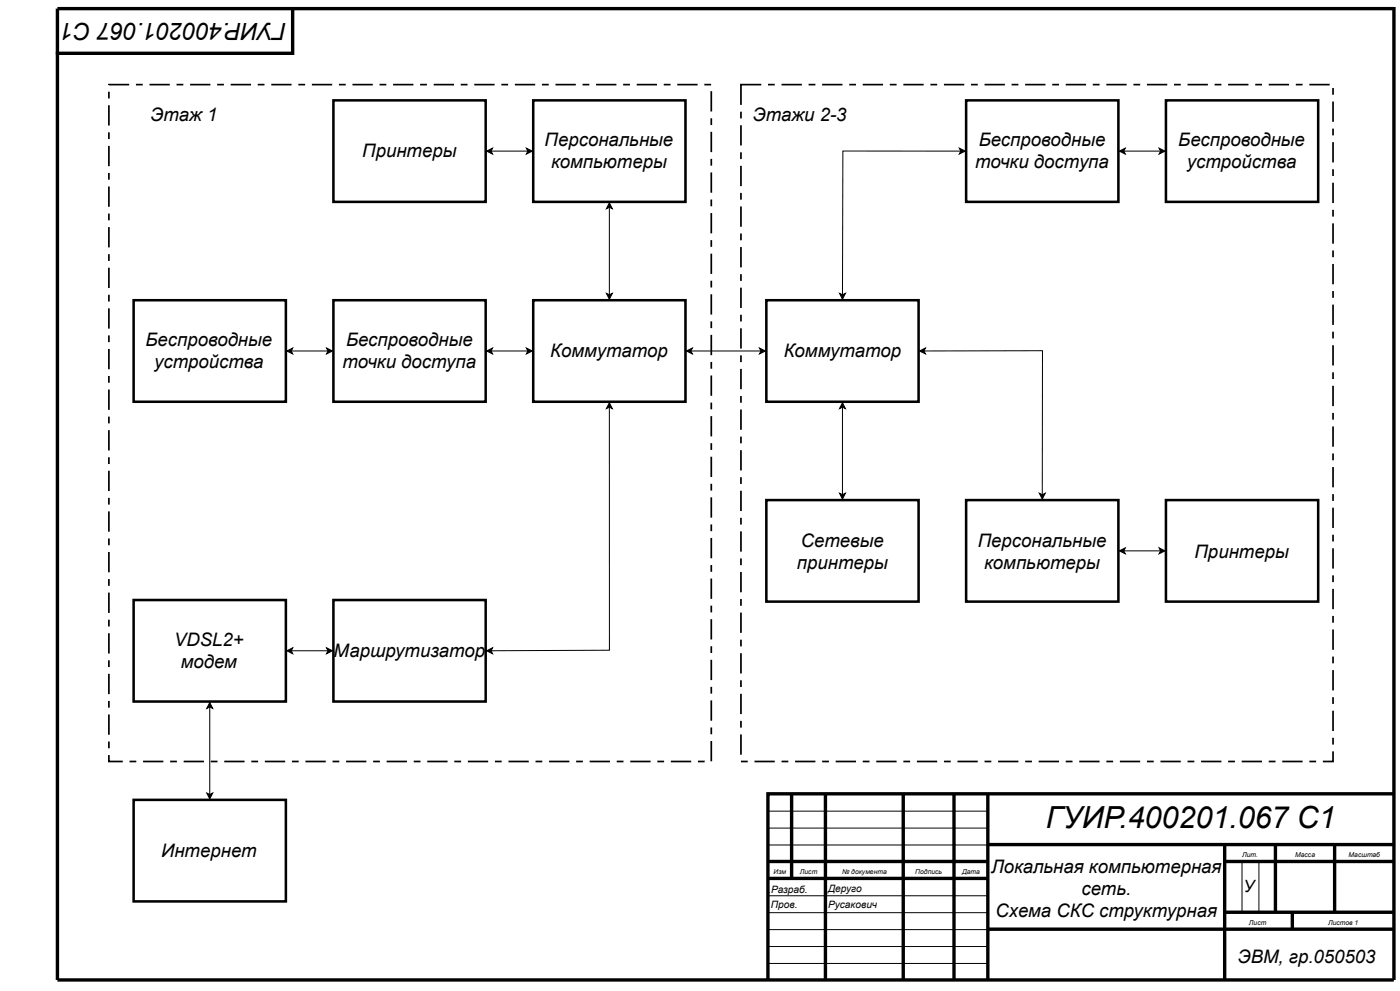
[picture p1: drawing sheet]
<svg xmlns="http://www.w3.org/2000/svg" width="420mm" height="297mm" viewBox="0 0 420 297" stroke-linecap="round" stroke-linejoin="round" font-family="sans-serif">
<g fill="#000">
<path d="M146.1 45.3l1.7-.8-.4 .8 .4 .9zM158 44.5l1.8 .8-1.8 .9 .4-.9zM287.9 44.5l1.8 .8-1.8 .9 .5-.9zM336 45.3l1.7-.8-.4 .8 .4 .9zM347.9 44.5l1.8 .8-1.8 .9 .4-.9zM182.9 60.9l.9 1.7-.9-.4-.9 .4zM182 88l.9 .5 .9-.5-.9 1.8zM252 88l.9 .5 .9-.5-.9 1.8zM86.1 105.3l1.8-.9-.5 .9 .5 .9zM98 104.4l1.8 .9-1.8 .9 .5-.9zM146.1 105.3l1.7-.9-.4 .9 .4 .9zM158 104.4l1.8 .9-1.8 .9 .4-.9z"/>
<path d="M206 105.3l1.8-.9-.4 .9 .4 .9zM227.9 104.4l1.8 .9-1.8 .9 .5-.9zM276 105.3l1.8-.9-.5 .9 .5 .9zM182.9 120.8l.9 1.8-.9-.4-.9 .4zM252.9 120.8l.8 1.8-.8-.4-.9 .4zM252 148l.9 .4 .8-.4-.8 1.8zM311.9 148l.9 .4 .9-.4-.9 1.8zM336 165.3l1.7-.9-.4 .9 .4 .9zM347.9 164.4l1.8 .9-1.8 .9 .4-.9zM86.1 195.3l1.8-.9-.5 .9 .5 .9zM98 194.4l1.8 .9-1.8 .9 .5-.9zM146.1 195.3l1.7-.9-.4 .9 .4 .8z"/>
<path d="M63 210.8l.8 1.8-.8-.5-.9 .5zM62.1 237.9l.9 .5 .8-.5-.8 1.8z"/>
<path d="M40.8 25.1h2v.5h-2zM44.9 25.1h6.1v.5h-6.1zM53 25.1h2v.5h-2zM57.1 25.1h6v.5h-6zM65.2 25.1h2v.5h-2zM69.2 25.1h6.1v.5h-6.1zM77.4 25.1h2v.5h-2zM81.4 25.1h6.1v.5h-6.1zM89.6 25.1h2v.5h-2zM93.6 25.1h6.1v.5h-6.1zM101.7 25.1h2.1v.5h-2.1zM105.8 25.1h6.1v.5h-6.1zM113.9 25.1h2.1v.5h-2.1zM118 25.1h6.1v.5h-6.1zM126.1 25.1h2v.5h-2zM130.2 25.1h6.1v.5h-6.1zM138.3 25.1h2v.5h-2zM142.4 25.1h6v.5h-6zM150.5 25.1h2v.5h-2zM154.5 25.1h6.1v.5h-6.1zM162.7 25.1h2v.5h-2zM166.7 25.1h6.1v.5h-6.1zM174.9 25.1h2v.5h-2zM178.9 25.1h6.1v.5h-6.1zM187 25.1h2.1v.5h-2.1zM191.1 25.1h6.1v.5h-6.1zM199.2 25.1h2.1v.5h-2.1zM203.3 25.1h6.1v.5h-6.1zM211.4 25.1h2v.5h-2zM213.2 27.4h.5v6.1h-.5zM213.2 35.5h.5v2h-.5zM213.2 39.6h.5v6h-.5zM213.2 47.7h.5v2h-.5zM213.2 51.7h.5v6.1h-.5zM213.2 59.9h.5v2h-.5zM213.2 63.9h.5v6.1h-.5zM213.2 72h.5v2.1h-.5zM213.2 76.1h.5v6.1h-.5zM213.2 84.2h.5v2.1h-.5zM213.2 88.3h.5v6.1h-.5zM213.2 96.4h.5v2.1h-.5zM213.2 100.5h.5v6.1h-.5zM213.2 108.6h.5v2h-.5zM213.2 112.7h.5v6.1h-.5zM213.2 120.8h.5v2h-.5zM213.2 124.9h.5v6h-.5zM213.2 133h.5v2h-.5zM213.2 137h.5v6.1h-.5zM213.2 145.2h.5v2h-.5zM213.2 149.2h.5v6.1h-.5zM213.2 157.3h.5v2.1h-.5zM213.2 161.4h.5v6.1h-.5zM213.2 169.5h.5v2.1h-.5zM213.2 173.6h.5v6.1h-.5zM213.2 181.7h.5v2.1h-.5zM213.2 185.8h.5v6.1h-.5zM213.2 193.9h.5v2h-.5zM213.2 198h.5v6.1h-.5zM213.2 206.1h.5v2h-.5zM213.2 210.2h.5v6h-.5zM213.2 218.3h.5v2h-.5zM213.2 222.3h.5v6.1h-.5zM209.5 228.2h2v.5h-2zM201.4 228.2h6v.5h-6zM197.3 228.2h2v.5h-2zM189.2 228.2h6.1v.5h-6.1zM185.1 228.2h2v.5h-2zM177 228.2h6.1v.5h-6.1zM172.9 228.2h2.1v.5h-2.1zM164.8 228.2h6.1v.5h-6.1zM160.7 228.2h2.1v.5h-2.1zM152.6 228.2h6.1v.5h-6.1zM148.6 228.2h2v.5h-2zM140.4 228.2h6.1v.5h-6.1zM136.4 228.2h2v.5h-2zM128.2 228.2h6.1v.5h-6.1zM124.2 228.2h2v.5h-2zM116.1 228.2h6v.5h-6zM112 228.2h2v.5h-2zM103.9 228.2h6.1v.5h-6.1zM99.8 228.2h2v.5h-2zM91.7 228.2h6.1v.5h-6.1zM87.6 228.2h2.1v.5h-2.1zM79.5 228.2h6.1v.5h-6.1zM75.4 228.2h2.1v.5h-2.1zM67.3 228.2h6.1v.5h-6.1zM63.2 228.2h2.1v.5h-2.1zM55.1 228.2h6.1v.5h-6.1zM51.1 228.2h2v.5h-2zM42.9 228.2h6.1v.5h-6.1zM38.9 228.2h2v.5h-2zM32.4 226.6h.5v1.9h-.2v-.3h4.1v.5h-4.4zM32.4 222.5h.5v2h-.5zM32.4 214.4h.5v6.1h-.5zM32.4 210.3h.5v2h-.5zM32.4 202.2h.5v6.1h-.5zM32.4 198.1h.5v2.1h-.5zM32.4 190h.5v6.1h-.5zM32.4 185.9h.5v2.1h-.5zM32.4 177.8h.5v6.1h-.5zM32.4 173.8h.5v2h-.5zM32.4 165.6h.5v6.1h-.5zM32.4 161.6h.5v2h-.5zM32.4 153.4h.5v6.1h-.5zM32.4 149.4h.5v2h-.5zM32.4 141.3h.5v6h-.5zM32.4 137.2h.5v2h-.5zM32.4 129.1h.5v6.1h-.5zM32.4 125h.5v2h-.5zM32.4 116.9h.5v6.1h-.5zM32.4 112.8h.5v2.1h-.5zM32.4 104.7h.5v6.1h-.5zM32.4 100.6h.5v2.1h-.5zM32.4 92.5h.5v6.1h-.5zM32.4 88.4h.5v2.1h-.5zM32.4 80.3h.5v6.1h-.5zM32.4 76.3h.5v2h-.5zM32.4 68.1h.5v6.1h-.5zM32.4 64.1h.5v2h-.5zM32.4 56h.5v6h-.5zM32.4 51.9h.5v2h-.5zM32.4 43.8h.5v6.1h-.5zM32.4 39.7h.5v2h-.5zM32.4 31.6h.5v6.1h-.5zM32.4 27.5h.5v2.1h-.5zM32.4 25.1h6.4v.5h-6.1v-.2h.2l-.5 .1z"/>
<path d="M230.5 25.1h2v.5h-2zM234.6 25.1h6.1v.5h-6.1zM242.7 25.1h2v.5h-2zM246.8 25.1h6.1v.5h-6.1zM254.9 25.1h2v.5h-2zM258.9 25.1h6.1v.5h-6.1zM267.1 25.1h2v.5h-2zM271.1 25.1h6.1v.5h-6.1zM279.3 25.1h2v.5h-2zM283.3 25.1h6.1v.5h-6.1zM291.4 25.1h2.1v.5h-2.1zM295.5 25.1h6.1v.5h-6.1zM303.6 25.1h2.1v.5h-2.1zM307.7 25.1h6.1v.5h-6.1zM315.8 25.1h2v.5h-2zM319.9 25.1h6.1v.5h-6.1zM328 25.1h2v.5h-2zM332.1 25.1h6.1v.5h-6.1zM340.2 25.1h2v.5h-2zM344.3 25.1h6v.5h-6zM352.4 25.1h2v.5h-2zM356.4 25.1h6.1v.5h-6.1zM364.6 25.1h2v.5h-2zM368.6 25.1h6.1v.5h-6.1zM376.7 25.1h2.1v.5h-2.1zM380.8 25.1h6.1v.5h-6.1zM388.9 25.1h2.1v.5h-2.1zM393 25.1h6.1v.5h-6.1zM399.8 26.4h.6v2h-.6zM399.8 30.5h.6v6.1h-.6zM399.8 38.6h.6v2h-.6zM399.8 42.7h.6v6h-.6zM399.8 50.8h.6v2h-.6zM399.8 54.8h.6v6.1h-.6zM399.8 63h.6v2h-.6zM399.8 67h.6v6.1h-.6zM399.8 75.1h.6v2.1h-.6zM399.8 79.2h.6v6.1h-.6zM399.8 87.3h.6v2.1h-.6zM399.8 91.4h.6v6.1h-.6zM399.8 99.5h.6v2h-.6zM399.8 103.6h.6v6.1h-.6zM399.8 111.7h.6v2h-.6zM399.8 115.8h.6v6.1h-.6zM399.8 123.9h.6v2h-.6zM399.8 128h.6v6h-.6zM399.8 136.1h.6v2h-.6zM399.8 140.1h.6v6.1h-.6zM399.8 148.3h.6v2h-.6zM399.8 152.3h.6v6.1h-.6zM399.8 160.4h.6v2.1h-.6zM399.8 164.5h.6v6.1h-.6zM399.8 172.6h.6v2.1h-.6zM399.8 176.7h.6v6.1h-.6zM399.8 184.8h.6v2h-.6zM399.8 188.9h.6v6.1h-.6zM399.8 197h.6v2h-.6zM399.8 201.1h.6v6.1h-.6zM399.8 209.2h.6v2h-.6zM399.8 213.3h.6v6h-.6zM399.8 221.4h.6v2h-.6zM397.1 228.2h3v.3h-.3v-3.1h.6v3.3h-3.3zM393 228.2h2v.5h-2zM384.9 228.2h6.1v.5h-6.1zM380.8 228.2h2v.5h-2zM372.7 228.2h6.1v.5h-6.1zM368.6 228.2h2.1v.5h-2.1zM360.5 228.2h6.1v.5h-6.1zM356.4 228.2h2.1v.5h-2.1zM348.3 228.2h6.1v.5h-6.1zM344.3 228.2h2v.5h-2zM336.1 228.2h6.1v.5h-6.1zM332.1 228.2h2v.5h-2zM323.9 228.2h6.1v.5h-6.1zM319.9 228.2h2v.5h-2zM311.8 228.2h6v.5h-6zM307.7 228.2h2v.5h-2zM299.6 228.2h6.1v.5h-6.1zM295.5 228.2h2v.5h-2zM287.4 228.2h6.1v.5h-6.1zM283.3 228.2h2.1v.5h-2.1zM275.2 228.2h6.1v.5h-6.1zM271.1 228.2h2.1v.5h-2.1zM263 228.2h6.1v.5h-6.1zM258.9 228.2h2.1v.5h-2.1zM250.8 228.2h6.1v.5h-6.1zM246.8 228.2h2v.5h-2zM238.6 228.2h6.1v.5h-6.1zM234.6 228.2h2v.5h-2zM226.5 228.2h6v.5h-6zM222.4 228.2h2v.5h-2zM222.1 220.4h.5v6.1h-.5zM222.1 216.3h.5v2h-.5zM222.1 208.2h.5v6.1h-.5zM222.1 204.1h.5v2h-.5zM222.1 196h.5v6.1h-.5zM222.1 191.9h.5v2.1h-.5zM222.1 183.8h.5v6.1h-.5zM222.1 179.7h.5v2.1h-.5zM222.1 171.6h.5v6.1h-.5zM222.1 167.6h.5v2h-.5zM222.1 159.4h.5v6.1h-.5zM222.1 155.4h.5v2h-.5zM222.1 147.2h.5v6.1h-.5zM222.1 143.2h.5v2h-.5zM222.1 135.1h.5v6.1h-.5zM222.1 131h.5v2h-.5zM222.1 122.9h.5v6.1h-.5zM222.1 118.8h.5v2h-.5zM222.1 110.7h.5v6.1h-.5zM222.1 106.6h.5v2.1h-.5zM222.1 98.5h.5v6.1h-.5zM222.1 94.4h.5v2.1h-.5zM222.1 86.3h.5v6.1h-.5zM222.1 82.3h.5v2h-.5zM222.1 74.1h.5v6.1h-.5zM222.1 70.1h.5v2h-.5zM222.1 61.9h.5v6.1h-.5zM222.1 57.9h.5v2h-.5zM222.1 49.8h.5v6.1h-.5zM222.1 45.7h.5v2h-.5zM222.1 37.6h.5v6.1h-.5zM222.1 33.5h.5v2h-.5zM222.1 25.1h6.4v.5h-6.1v-.2h.2v6.1h-.5z"/>
</g>
<g fill="none" stroke="#000" stroke-width="1" stroke-linecap="butt">
<path d="M16.8 16h71M87.8 2.5v14M418.4 2.6h-401.2v291.4h401.2M418.4 2.1v292M237.6 238.2v25.4M247.7 238.2v55.8M271.1 238.2v55.8M286.3 238.2v55.8M296.5 238.2v55.8M418.4 238.2h-187.9v55.8M230.5 258.5h66M296.5 253.4h121.9"/>
<path d="M367.6 258.5h50.8M367.6 253.4v40.6M382.8 253.4v20.3M400.6 253.4v20.3M230.5 263.6h66M296.5 278.8h121.9M367.6 273.7h50.8M387.9 273.7v5.1"/>
</g>
<g fill="none" stroke="#000" stroke-width=".3">
<path d="M146.1 45.3l1.7-.8-.4 .8 .4 .9zM147.4 45.3h11M158 44.5l1.8 .8-1.8 .9 .4-.9zM287.9 44.5l1.8 .8-1.8 .9 .5-.9zM288.4 45.3h-35.4l-.1 43.2M336 45.3l1.7-.8-.4 .8 .4 .9zM337.3 45.3h11M347.9 44.5l1.8 .8-1.8 .9 .4-.9zM182.9 60.9l.9 1.7-.9-.4-.9 .4zM182.9 62.2v26.3M182 88l.9 .5 .9-.5-.9 1.8zM252 88l.9 .5 .9-.5-.9 1.8z"/>
<path d="M86.1 105.3l1.8-.9-.5 .9 .5 .9zM87.4 105.3h11.1M98 104.4l1.8 .9-1.8 .9 .5-.9zM146.1 105.3l1.7-.9-.4 .9 .4 .9zM147.4 105.3h11M158 104.4l1.8 .9-1.8 .9 .4-.9zM206 105.3l1.8-.9-.4 .9 .4 .9zM207.4 105.3h21M227.9 104.4l1.8 .9-1.8 .9 .5-.9zM276 105.3l1.8-.9-.5 .9 .5 .9zM277.3 105.3l35.6-.1-.1 43.2M182.9 120.8l.9 1.8-.9-.4-.9 .4z"/>
<path d="M182.9 122.2v72.9l-35.5 .2M252.9 120.8l.8 1.8-.8-.4-.9 .4zM252.9 122.2v26.2M252 148l.9 .4 .8-.4-.8 1.8zM311.9 148l.9 .4 .9-.4-.9 1.8zM336 165.3l1.7-.9-.4 .9 .4 .9zM337.3 165.3h11M347.9 164.4l1.8 .9-1.8 .9 .4-.9zM86.1 195.3l1.8-.9-.5 .9 .5 .9zM87.4 195.3h11.1M98 194.4l1.8 .9-1.8 .9 .5-.9zM146.1 195.3l1.7-.9-.4 .9 .4 .8z"/>
<path d="M63 210.8l.8 1.8-.8-.5-.9 .5zM63 212.1v26.3M62.1 237.9l.9 .5 .8-.5-.8 1.8zM230.6 253.5h66M230.6 248.5h66M230.6 243.4h66M372.8 258.1v15.8M377.9 258.1v15.8M230.6 278.9h66M230.6 273.9h66M230.6 268.8h66M230.6 289.1h66"/>
<path d="M230.6 284h66"/>
</g>
<path d="M100.1 30.1h45.7v30.5h-45.7z" fill="#fff"/>
<path d="M100.1 30.1h45.7v30.5h-45.7z" fill="none" stroke="#000" stroke-width=".76" stroke-linecap="butt"/>
<path d="M160 90.1h45.7v30.4h-45.7z" fill="#fff"/>
<path d="M160 90.1h45.7v30.4h-45.7z" fill="none" stroke="#000" stroke-width=".76" stroke-linecap="butt"/>
<path d="M100.1 90.1h45.7v30.4h-45.7z" fill="#fff"/>
<path d="M100.1 90.1h45.7v30.4h-45.7z" fill="none" stroke="#000" stroke-width=".76" stroke-linecap="butt"/>
<path d="M40.1 90.1h45.7v30.4h-45.7z" fill="#fff"/>
<path d="M40.1 90.1h45.7v30.4h-45.7z" fill="none" stroke="#000" stroke-width=".76" stroke-linecap="butt"/>
<path d="M100.1 180h45.7v30.5h-45.7z" fill="#fff"/>
<path d="M100.1 180h45.7v30.5h-45.7z" fill="none" stroke="#000" stroke-width=".76" stroke-linecap="butt"/>
<path d="M40.1 240h45.7v30.5h-45.7z" fill="#fff"/>
<path d="M40.1 240h45.7v30.5h-45.7z" fill="none" stroke="#000" stroke-width=".76" stroke-linecap="butt"/>
<path d="M40.1 180h45.7v30.5h-45.7z" fill="#fff"/>
<path d="M40.1 180h45.7v30.5h-45.7z" fill="none" stroke="#000" stroke-width=".76" stroke-linecap="butt"/>
<path d="M230 150.1h45.7v30.4h-45.7z" fill="#fff"/>
<path d="M230 150.1h45.7v30.4h-45.7z" fill="none" stroke="#000" stroke-width=".76" stroke-linecap="butt"/>
<path d="M290 150.1h45.7v30.4h-45.7z" fill="#fff"/>
<path d="M290 150.1h45.7v30.4h-45.7z" fill="none" stroke="#000" stroke-width=".76" stroke-linecap="butt"/>
<path d="M290 30.1h45.7v30.5h-45.7z" fill="#fff"/>
<path d="M290 30.1h45.7v30.5h-45.7z" fill="none" stroke="#000" stroke-width=".76" stroke-linecap="butt"/>
<path d="M230 90.1h45.7v30.4h-45.7z" fill="#fff"/>
<path d="M230 90.1h45.7v30.4h-45.7z" fill="none" stroke="#000" stroke-width=".76" stroke-linecap="butt"/>
<path d="M349.9 150.1h45.7v30.4h-45.7z" fill="#fff"/>
<path d="M349.9 150.1h45.7v30.4h-45.7z" fill="none" stroke="#000" stroke-width=".76" stroke-linecap="butt"/>
<path d="M349.9 30.1h45.7v30.5h-45.7z" fill="#fff"/>
<path d="M349.9 30.1h45.7v30.5h-45.7z" fill="none" stroke="#000" stroke-width=".76" stroke-linecap="butt"/>
<path d="M160 30.1h45.7v30.5h-45.7z" fill="#fff"/>
<path d="M160 30.1h45.7v30.5h-45.7z" fill="none" stroke="#000" stroke-width=".76" stroke-linecap="butt"/>
<text font-size="9.1" x="313.9" y="248.5">ГУИР.400201.067 С1</text>
<text font-size="7.1" x="86" y="6.9" transform="rotate(180 86 6.9)">ГУИР.400201.067 С1</text>
<g font-size="5.6">
<text x="45.2" y="36.3">Этаж 1</text>
<text x="226" y="36.3">Этажи 2-3</text>
<text x="108.7" y="47.2">Принтеры</text>
<text x="163.5" y="43.9">Персональные</text>
<text x="293.8" y="43.9">Беспроводные</text>
<text x="353.7" y="43.9">Беспроводные</text>
<text x="165.4" y="50.5">компьютеры</text>
<text x="292.7" y="50.5">точки доступа</text>
<text x="356.3" y="50.5">устройства</text>
<text x="43.7" y="103.8">Беспроводные</text>
<text x="103.9" y="103.8">Беспроводные</text>
<text x="165.1" y="107.1">Коммутатор</text>
<text x="235.2" y="107.1">Коммутатор</text>
<text x="46.3" y="110.4">устройства</text>
<text x="102.8" y="110.4">точки доступа</text>
<text x="240.4" y="164">Сетевые</text>
<text x="293.4" y="164">Персональные</text>
<text x="358.5" y="167.3">Принтеры</text>
<text x="239.2" y="170.6">принтеры</text>
<text x="295.4" y="170.6">компьютеры</text>
<text x="52.2" y="194">VDSL2+</text>
<text x="100.1" y="197.3">Маршрутизатор</text>
<text x="54.3" y="200.6">модем</text>
<text x="48.4" y="257.2">Интернет</text>
<text x="297.5" y="262">Локальная компьютерная</text>
<text x="324.6" y="268.6">сеть.</text>
<text x="298.8" y="275.2">Схема СКС структурная</text>
<text x="371.5" y="288.9">ЭВМ, гр.050503</text>
</g>
<text font-size="5.1" x="373.2" y="267.6">У</text>
<g font-size="3">
<text x="230.6" y="267.8">.Разраб.</text>
<text x="248.5" y="267.6">Деруго</text>
<text x="231.4" y="272.4">Пров.</text>
<text x="248.5" y="272.4">Русакович</text>
</g>
<g font-size="2">
<text x="372.8" y="257.2">Лит.</text>
<text x="388.7" y="257.2">Масса</text>
<text x="404.8" y="257.2">Масштаб</text>
<text x="232.2" y="262.2">Изм</text>
<text x="240.1" y="262.2">Лист</text>
<text x="252.7" y="262.2">№ документа</text>
<text x="274.7" y="262.2">Подпись</text>
<text x="288.8" y="262.2">Дата</text>
<text x="374.9" y="277.5">Лист</text>
<text x="398.6" y="277.5">Листов 1</text>
</g>
</svg>
